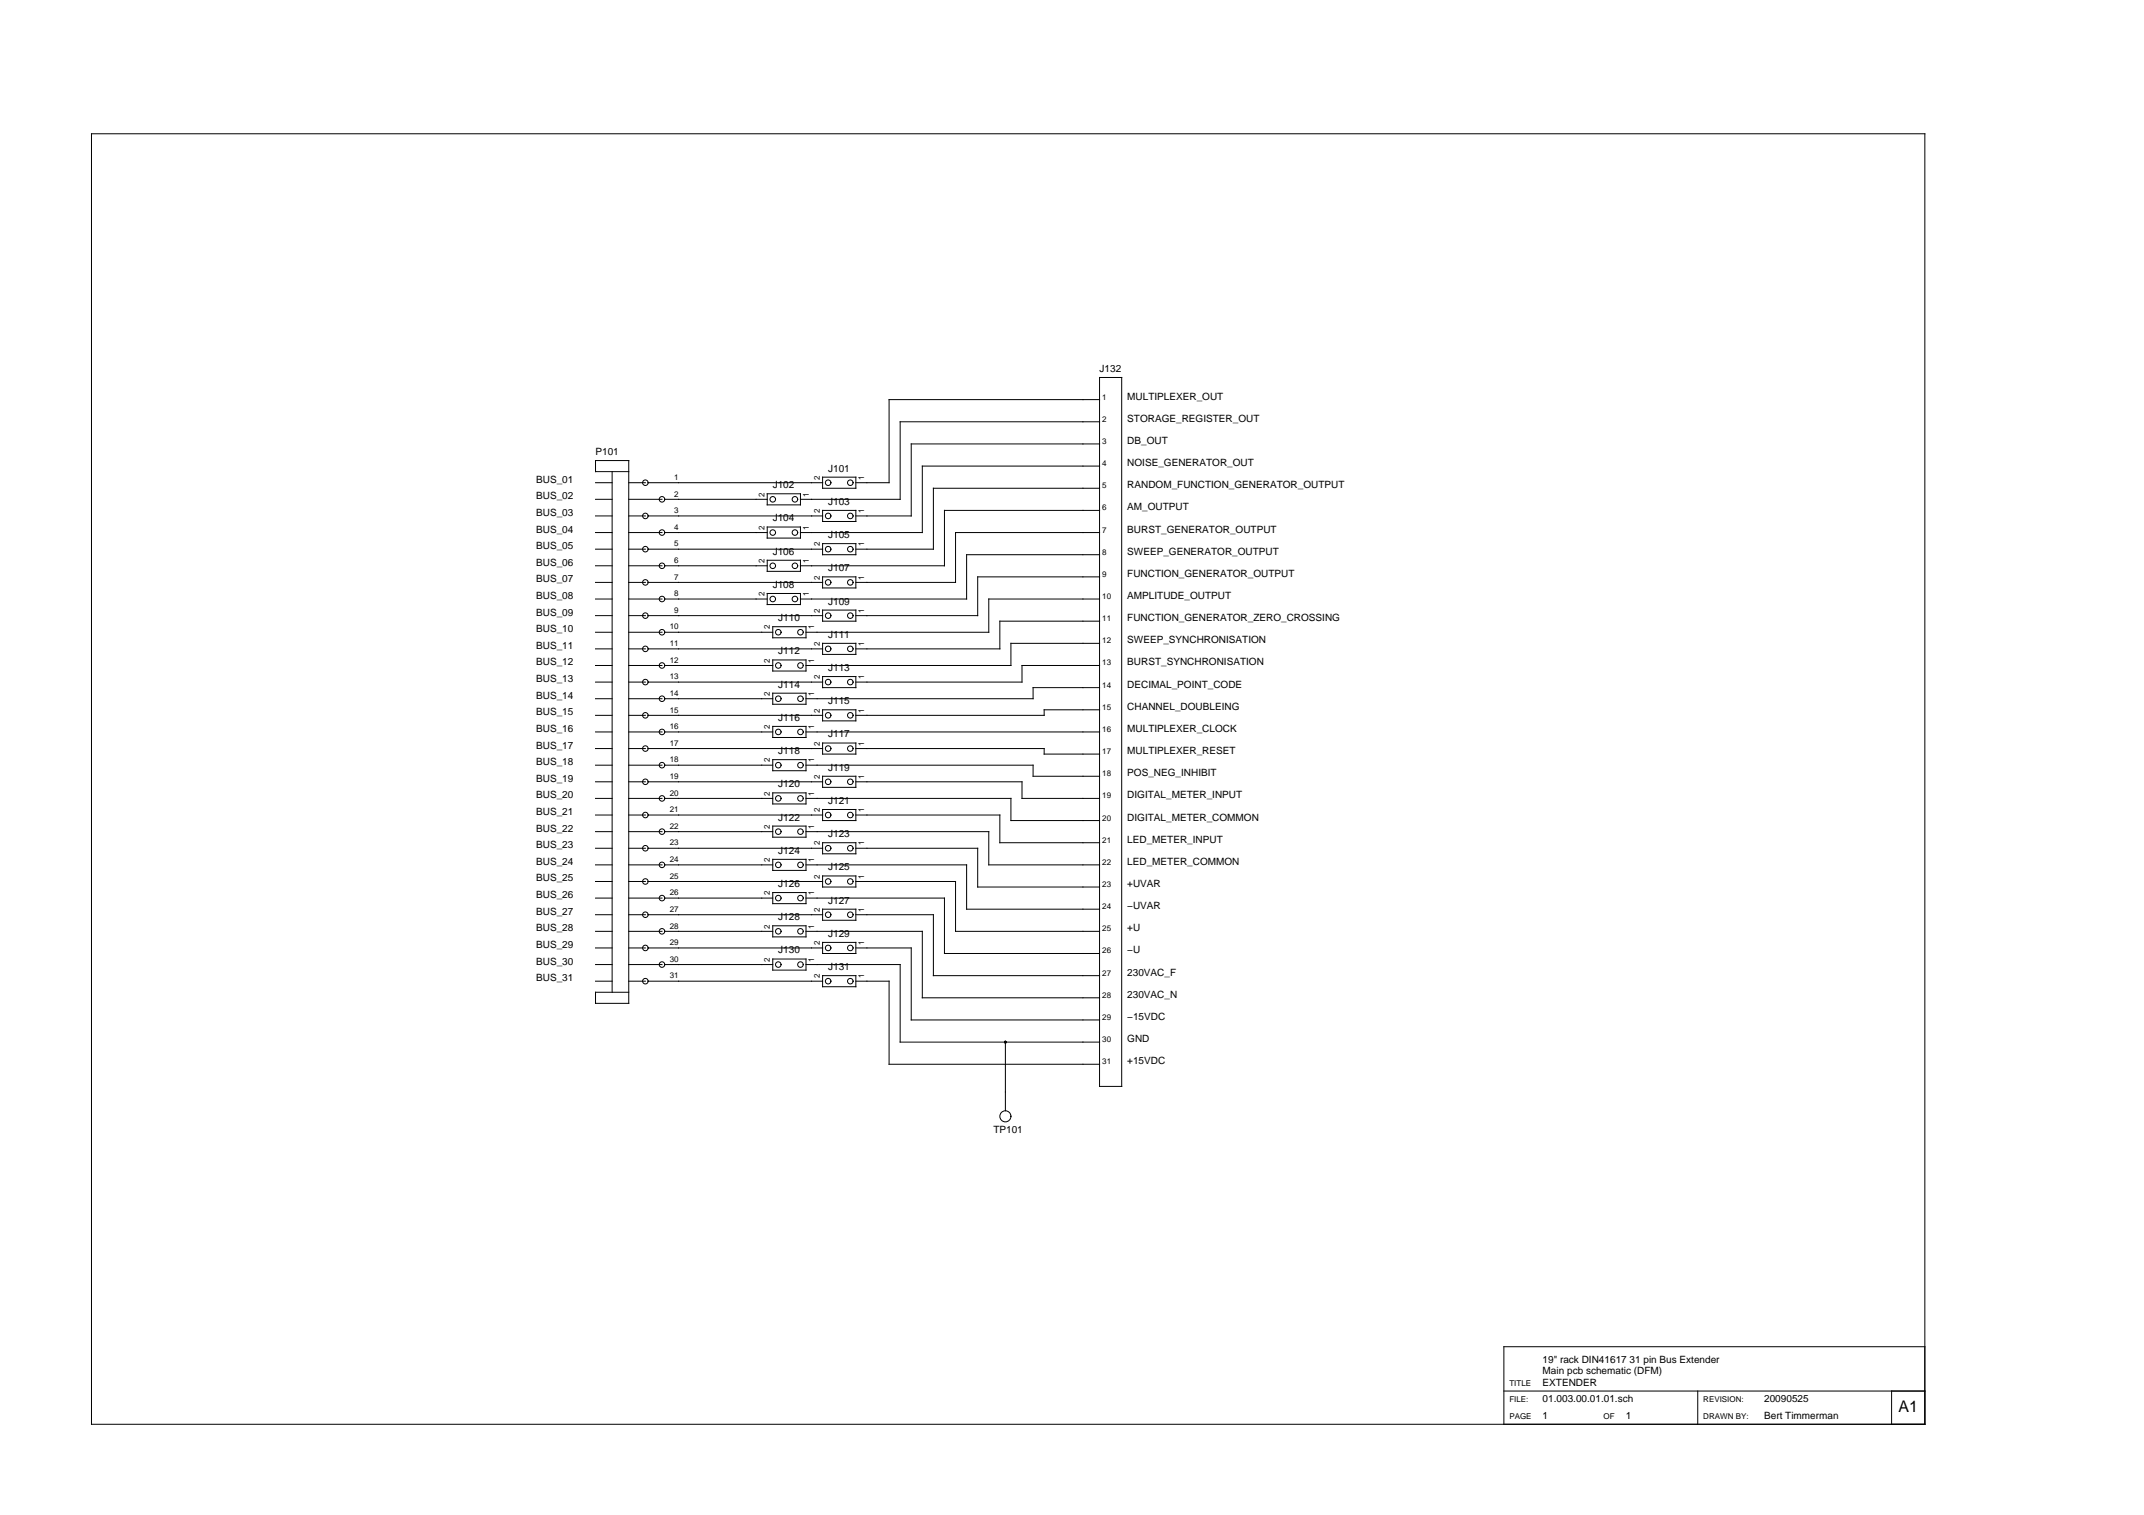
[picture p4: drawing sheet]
<svg xmlns="http://www.w3.org/2000/svg" width="297mm" height="210mm" viewBox="0 0 297 210" stroke-linecap="round" stroke-linejoin="round" font-family="sans-serif">
<g fill="none" stroke="#000" stroke-width=".14">
<path d="M12.7 18.5h254v178.8h-254zM152.3 58.4h-27.6v10.8h-13.8M152.3 55.4h-29.1v11.5h-4.6M152.3 52.3h3.1v98.2h-3.1zM82.5 73.8h2.3M82.5 78.4h2.3M82.5 76.1h2.3M82.5 71.5h2.3M82.5 69.2h2.3M82.5 66.9h2.3M84.8 65.3v72.2M87.1 73.8h4.6"/>
<path d="M87.1 78.4h4.6M87.1 76.1h2.3M87.1 71.5h2.3M87.1 69.2h4.6M87.1 66.9h2.3M87.1 65.3h-4.6v-1.5h4.6v75.2h-4.6v-1.5h4.6M89.8 76.1h24.2M89.8 71.5h24.2M89.8 66.9h24.2M92.1 73.8h14.2M92.1 78.4h14.2M92.1 69.2h14.2"/>
<path d="M106.3 68.4h4.6v1.5h-4.6zM106.3 73h4.6v1.6h-4.6zM106.3 77.6h4.6v1.6h-4.6zM114 75.3h4.6v1.6h-4.6zM114 79.9h4.6v1.6h-4.6zM114 66.1h4.6v1.5h-4.6zM114 70.7h4.6v1.6h-4.6zM152.3 64.6h-24.5v9.2h-16.9M152.3 73.8h-19.9v6.9h-13.8M152.3 76.9h-18.4v6.1h-23M152.3 79.9h-16.8v5.4h-16.9M152.3 61.5h-26.1v10h-7.6"/>
<path d="M152.3 67.6h-23v8.5h-10.7M152.3 70.7h-21.5v7.7h-19.9M82.5 83h2.3M82.5 92.2h2.3M82.5 99.1h2.3M82.5 96.8h2.3M82.5 94.5h2.3M82.5 89.9h2.3M82.5 87.6h2.3M82.5 85.3h2.3M82.5 80.7h2.3M87.1 83h4.6"/>
<path d="M87.1 92.2h4.6M87.1 99.1h2.3M87.1 96.8h4.6M87.1 94.5h2.3M87.1 89.9h2.3M87.1 87.6h4.6M87.1 85.3h2.3M87.1 80.7h2.3M89.8 99.1h24.2M89.8 94.5h24.2M89.8 89.9h24.2M89.8 85.3h24.2"/>
<path d="M89.8 80.7h24.2M92.1 83h14.2M92.1 92.2h15M92.1 96.8h15M92.1 87.6h15M106.3 82.2h4.6v1.6h-4.6zM107.1 86.8h4.6v1.6h-4.6zM107.1 91.4h4.6v1.6h-4.6zM107.1 96h4.6v1.6h-4.6zM114 93.7h4.6v1.6h-4.6zM114 84.5h4.6v1.6h-4.6zM114 89.1h4.6v1.6h-4.6z"/>
<path d="M114 98.3h4.6v1.6h-4.6zM152.3 95.3h-9.2v1.5h-31.4M152.3 83h-15.3v4.6h-25.3M152.3 86.1h-13.8v3.8h-19.9M152.3 89.1h-12.2v3.1h-28.4M152.3 92.2h-10.7v2.3h-23M152.3 98.3h-7.6v.8h-26.1M82.5 101.4h2.3M82.5 119.8h2.3M82.5 110.6h2.3M82.5 112.9h2.3M82.5 115.2h2.3"/>
<path d="M82.5 117.5h2.3M82.5 103.7h2.3M82.5 106h2.3M82.5 108.3h2.3M87.1 101.4h4.6M87.1 119.8h4.6M87.1 110.6h4.6M87.1 112.9h2.3M87.1 115.2h4.6M87.1 117.5h2.3M87.1 103.7h2.3M87.1 106h4.6"/>
<path d="M87.1 108.3h2.3M89.8 112.9h24.2M89.8 117.5h24.2M89.8 103.7h24.2M89.8 108.3h24.2M92.1 101.4h15M92.1 119.8h15M92.1 110.6h15M92.1 115.2h15M92.1 106h15M107.1 100.6h4.6v1.6h-4.6zM107.1 105.2h4.6v1.6h-4.6z"/>
<path d="M107.1 109.9h4.6v1.5h-4.6zM107.1 114.5h4.6v1.5h-4.6zM107.1 119.1h4.6v1.5h-4.6zM111.7 101.4h40.6M111.7 106h31.4v1.5h9.2M111.7 119.8h22.2v6.2h18.4M111.7 115.2h25.3v4.6h15.3M111.7 110.6h28.4v3.1h12.2M114 107.5h4.6v1.6h-4.6zM114 116.8h4.6v1.5h-4.6zM114 112.2h4.6v1.5h-4.6zM114 102.9h4.6v1.6h-4.6z"/>
<path d="M118.6 117.5h16.9v5.4h16.8M118.6 112.9h19.9v3.9h13.8M118.6 108.3h23v2.3h10.7M118.6 103.7h26.1v.8h7.6M82.5 129h2.3M82.5 126.7h2.3M82.5 131.3h2.3M82.5 133.6h2.3M82.5 135.9h2.3M82.5 122.1h2.3M82.5 124.4h2.3M87.1 129h4.6"/>
<path d="M87.1 126.7h2.3M87.1 131.3h2.3M87.1 133.6h4.6M87.1 135.9h2.3M87.1 122.1h2.3M87.1 124.4h4.6M89.8 126.7h24.2M89.8 131.3h24.2M89.8 135.9h24.2M89.8 122.1h24.2M92.1 129h15M92.1 133.6h15"/>
<path d="M92.1 124.4h15M107.1 123.7h4.6v1.5h-4.6zM107.1 128.3h4.6v1.5h-4.6zM107.1 132.9h4.6v1.5h-4.6zM111.7 129h16.1v9.2h24.5M111.7 124.4h19.1v7.7h21.5M111.7 133.6h13v10.8h27.6M114 126h4.6v1.5h-4.6zM114 121.4h4.6v1.5h-4.6zM114 135.2h4.6v1.5h-4.6zM114 130.6h4.6v1.5h-4.6zM118.6 131.3h7.6v10h26.1"/>
<path d="M118.6 126.7h10.7v8.5h23M118.6 122.1h13.8v6.9h19.9M118.6 135.9h4.6v11.6h29.1M139.3 144.4v9.5M208.4 192.7h58.3M235.2 192.7v4.6M262.1 192.7v4.6M266.7 186.6h-58.3v10.7"/>
<circle cx="89.4" cy="66.9" r=".38"/>
<circle cx="89.4" cy="71.5" r=".38"/>
<circle cx="89.4" cy="76.1" r=".38"/>
<circle cx="91.7" cy="69.2" r=".38"/>
<circle cx="91.7" cy="73.8" r=".38"/>
<circle cx="91.7" cy="78.4" r=".38"/>
<circle cx="107.1" cy="69.2" r=".38"/>
<circle cx="107.1" cy="73.8" r=".38"/>
<circle cx="107.1" cy="78.4" r=".38"/>
<circle cx="110.1" cy="69.2" r=".38"/>
<circle cx="110.1" cy="73.8" r=".38"/>
<circle cx="110.1" cy="78.4" r=".38"/>
<circle cx="114.7" cy="66.9" r=".38"/>
<circle cx="114.7" cy="71.5" r=".38"/>
<circle cx="114.7" cy="76.1" r=".38"/>
<circle cx="117.8" cy="66.9" r=".38"/>
<circle cx="117.8" cy="71.5" r=".38"/>
<circle cx="117.8" cy="76.1" r=".38"/>
<circle cx="89.4" cy="99.1" r=".38"/>
<circle cx="89.4" cy="89.9" r=".38"/>
<circle cx="89.4" cy="80.7" r=".38"/>
<circle cx="89.4" cy="85.3" r=".38"/>
<circle cx="89.4" cy="94.5" r=".38"/>
<circle cx="91.7" cy="96.8" r=".38"/>
<circle cx="91.7" cy="87.6" r=".38"/>
<circle cx="91.7" cy="92.2" r=".38"/>
<circle cx="91.7" cy="83" r=".38"/>
<circle cx="107.1" cy="83" r=".38"/>
<circle cx="107.8" cy="96.8" r=".38"/>
<circle cx="107.8" cy="92.2" r=".38"/>
<circle cx="107.8" cy="87.6" r=".38"/>
<circle cx="110.1" cy="83" r=".38"/>
<circle cx="110.9" cy="96.8" r=".38"/>
<circle cx="110.9" cy="92.2" r=".38"/>
<circle cx="110.9" cy="87.6" r=".38"/>
<circle cx="114.7" cy="99.1" r=".38"/>
<circle cx="114.7" cy="89.9" r=".38"/>
<circle cx="114.7" cy="80.7" r=".38"/>
<circle cx="114.7" cy="85.3" r=".38"/>
<circle cx="114.7" cy="94.5" r=".38"/>
<circle cx="117.8" cy="99.1" r=".38"/>
<circle cx="117.8" cy="89.9" r=".38"/>
<circle cx="117.8" cy="80.7" r=".38"/>
<circle cx="117.8" cy="85.3" r=".38"/>
<circle cx="117.8" cy="94.5" r=".38"/>
<circle cx="89.4" cy="117.5" r=".38"/>
<circle cx="89.4" cy="103.7" r=".38"/>
<circle cx="89.4" cy="108.3" r=".38"/>
<circle cx="89.4" cy="112.9" r=".38"/>
<circle cx="91.7" cy="106" r=".38"/>
<circle cx="91.7" cy="115.2" r=".38"/>
<circle cx="91.7" cy="101.4" r=".38"/>
<circle cx="91.7" cy="110.6" r=".38"/>
<circle cx="91.7" cy="119.8" r=".38"/>
<circle cx="107.8" cy="106" r=".38"/>
<circle cx="107.8" cy="115.2" r=".38"/>
<circle cx="107.8" cy="101.4" r=".38"/>
<circle cx="107.8" cy="110.6" r=".38"/>
<circle cx="107.8" cy="119.8" r=".38"/>
<circle cx="110.9" cy="106" r=".38"/>
<circle cx="110.9" cy="115.2" r=".38"/>
<circle cx="110.9" cy="110.6" r=".38"/>
<circle cx="110.9" cy="101.4" r=".38"/>
<circle cx="110.9" cy="119.8" r=".38"/>
<circle cx="114.7" cy="103.7" r=".38"/>
<circle cx="114.7" cy="108.3" r=".38"/>
<circle cx="114.7" cy="117.5" r=".38"/>
<circle cx="114.7" cy="112.9" r=".38"/>
<circle cx="117.8" cy="103.7" r=".38"/>
<circle cx="117.8" cy="108.3" r=".38"/>
<circle cx="117.8" cy="117.5" r=".38"/>
<circle cx="117.8" cy="112.9" r=".38"/>
<circle cx="89.4" cy="126.7" r=".38"/>
<circle cx="89.4" cy="135.9" r=".38"/>
<circle cx="89.4" cy="122.1" r=".38"/>
<circle cx="89.4" cy="131.3" r=".38"/>
<circle cx="91.7" cy="133.6" r=".38"/>
<circle cx="91.7" cy="129" r=".38"/>
<circle cx="91.7" cy="124.4" r=".38"/>
<circle cx="107.8" cy="133.6" r=".38"/>
<circle cx="107.8" cy="129" r=".38"/>
<circle cx="107.8" cy="124.4" r=".38"/>
<circle cx="110.9" cy="133.6" r=".38"/>
<circle cx="110.9" cy="129" r=".38"/>
<circle cx="110.9" cy="124.4" r=".38"/>
<circle cx="114.7" cy="126.7" r=".38"/>
<circle cx="114.7" cy="135.9" r=".38"/>
<circle cx="114.7" cy="122.1" r=".38"/>
<circle cx="114.7" cy="131.3" r=".38"/>
<circle cx="117.8" cy="126.7" r=".38"/>
<circle cx="117.8" cy="135.9" r=".38"/>
<circle cx="117.8" cy="122.1" r=".38"/>
<circle cx="117.8" cy="131.3" r=".38"/>
<circle cx="139.3" cy="154.7" r=".77"/>
</g>
<circle cx="139.3" cy="144.4" r=".19" fill="#000"/>
<text font-size="2.2" x="263" y="195.6">A1</text>
<g font-size="1.4">
<text x="152.3" y="51.5">J132</text>
<text x="156.2" y="58.4">STORAGE_REGISTER_OUT</text>
<text x="156.2" y="55.4">MULTIPLEXER_OUT</text>
<text x="82.5" y="63">P101</text>
<text x="114.7" y="65.3">J101</text>
<text x="156.2" y="61.5">DB_OUT</text>
<text x="156.2" y="64.6">NOISE_GENERATOR_OUT</text>
<text x="74.3" y="71.5">BUS_03</text>
<text x="74.3" y="69.2">BUS_02</text>
<text x="74.3" y="66.9">BUS_01</text>
<text x="107.1" y="67.6">J102</text>
<text x="114.7" y="69.9">J103</text>
<text x="156.2" y="67.6">RANDOM_FUNCTION_GENERATOR_OUTPUT</text>
<text x="156.2" y="70.7">AM_OUTPUT</text>
<text x="74.3" y="76.1">BUS_05</text>
<text x="74.3" y="73.8">BUS_04</text>
<text x="107.1" y="72.3">J104</text>
<text x="107.1" y="76.9">J106</text>
<text x="114.7" y="74.6">J105</text>
<text x="156.2" y="73.8">BURST_GENERATOR_OUTPUT</text>
<text x="156.2" y="76.9">SWEEP_GENERATOR_OUTPUT</text>
<text x="74.3" y="83">BUS_08</text>
<text x="74.3" y="80.7">BUS_07</text>
<text x="74.3" y="78.4">BUS_06</text>
<text x="107.1" y="81.5">J108</text>
<text x="114.7" y="79.2">J107</text>
<text x="114.7" y="83.8">J109</text>
<text x="156.2" y="79.9">FUNCTION_GENERATOR_OUTPUT</text>
<text x="156.2" y="83">AMPLITUDE_OUTPUT</text>
<text x="74.3" y="89.9">BUS_11</text>
<text x="74.3" y="87.6">BUS_10</text>
<text x="74.3" y="85.3">BUS_09</text>
<text x="107.8" y="86.1">J110</text>
<text x="114.7" y="88.4">J111</text>
<text x="156.2" y="86.1">FUNCTION_GENERATOR_ZERO_CROSSING</text>
<text x="156.2" y="89.1">SWEEP_SYNCHRONISATION</text>
<text x="74.3" y="94.5">BUS_13</text>
<text x="74.3" y="92.2">BUS_12</text>
<text x="107.8" y="90.7">J112</text>
<text x="107.8" y="95.3">J114</text>
<text x="114.7" y="93">J113</text>
<text x="156.2" y="95.3">DECIMAL_POINT_CODE</text>
<text x="156.2" y="92.2">BURST_SYNCHRONISATION</text>
<text x="74.3" y="99.1">BUS_15</text>
<text x="74.3" y="101.4">BUS_16</text>
<text x="74.3" y="96.8">BUS_14</text>
<text x="107.8" y="99.9">J116</text>
<text x="114.7" y="97.6">J115</text>
<text x="156.2" y="101.4">MULTIPLEXER_CLOCK</text>
<text x="156.2" y="98.3">CHANNEL_DOUBLEING</text>
<text x="74.3" y="103.7">BUS_17</text>
<text x="74.3" y="106">BUS_18</text>
<text x="107.8" y="104.5">J118</text>
<text x="114.7" y="102.2">J117</text>
<text x="114.7" y="106.8">J119</text>
<text x="156.2" y="107.5">POS_NEG_INHIBIT</text>
<text x="156.2" y="104.5">MULTIPLEXER_RESET</text>
<text x="74.3" y="110.6">BUS_20</text>
<text x="74.3" y="112.9">BUS_21</text>
<text x="74.3" y="108.3">BUS_19</text>
<text x="107.8" y="109.1">J120</text>
<text x="107.8" y="113.7">J122</text>
<text x="114.7" y="111.4">J121</text>
<text x="156.2" y="113.7">DIGITAL_METER_COMMON</text>
<text x="156.2" y="110.6">DIGITAL_METER_INPUT</text>
<text x="74.3" y="115.2">BUS_22</text>
<text x="74.3" y="117.5">BUS_23</text>
<text x="74.3" y="119.8">BUS_24</text>
<text x="107.8" y="118.3">J124</text>
<text x="114.7" y="116">J123</text>
<text x="156.2" y="119.8">LED_METER_COMMON</text>
<text x="156.2" y="116.8">LED_METER_INPUT</text>
<text x="74.3" y="122.1">BUS_25</text>
<text x="74.3" y="124.4">BUS_26</text>
<text x="107.8" y="122.9">J126</text>
<text x="114.7" y="120.6">J125</text>
<text x="114.7" y="125.2">J127</text>
<text x="156.2" y="126">−UVAR</text>
<text x="156.2" y="122.9">+UVAR</text>
<text x="74.3" y="126.7">BUS_27</text>
<text x="74.3" y="129">BUS_28</text>
<text x="74.3" y="131.3">BUS_29</text>
<text x="107.8" y="127.5">J128</text>
<text x="114.7" y="129.8">J129</text>
<text x="156.2" y="129">+U</text>
<text x="74.3" y="133.6">BUS_30</text>
<text x="74.3" y="135.9">BUS_31</text>
<text x="107.8" y="132.1">J130</text>
<text x="114.7" y="134.4">J131</text>
<text x="156.2" y="135.2">230VAC_F</text>
<text x="156.2" y="132.1">−U</text>
<text x="156.2" y="141.3">−15VDC</text>
<text x="156.2" y="138.2">230VAC_N</text>
<text x="156.2" y="144.4">GND</text>
<text x="156.2" y="147.5">+15VDC</text>
<text x="137.6" y="157">TP101</text>
<text x="213.7" y="192">EXTENDER</text>
<text x="213.7" y="190.4">Main pcb schematic (DFM)</text>
<text x="213.7" y="188.9">19&quot; rack DIN41617 31 pin Bus Extender</text>
<text x="213.7" y="196.6">1</text>
<text x="213.7" y="194.3">01.003.00.01.01.sch</text>
<text x="225.2" y="196.6">1</text>
<text x="244.4" y="196.6">Bert Timmerman</text>
<text x="244.4" y="194.3">20090525</text>
</g>
<g font-size="1.1">
<text x="152.7" y="55.4">1</text>
<text x="152.7" y="58.4">2</text>
<text x="152.7" y="61.5">3</text>
<text x="152.7" y="64.6">4</text>
<text x="93.4" y="71.1">3</text>
<text x="93.4" y="66.5">1</text>
<text x="93.4" y="68.8">2</text>
<text x="105.9" y="68.8" transform="rotate(-90 105.9 68.8)">2</text>
<text x="112" y="68.8" transform="rotate(-90 112 68.8)">1</text>
<text x="113.6" y="71.1" transform="rotate(-90 113.6 71.1)">2</text>
<text x="113.6" y="66.5" transform="rotate(-90 113.6 66.5)">2</text>
<text x="119.7" y="71.1" transform="rotate(-90 119.7 71.1)">1</text>
<text x="119.7" y="66.5" transform="rotate(-90 119.7 66.5)">1</text>
<text x="152.7" y="67.6">5</text>
<text x="152.7" y="70.7">6</text>
<text x="93.4" y="75.7">5</text>
<text x="93.4" y="73.4">4</text>
<text x="105.9" y="73.4" transform="rotate(-90 105.9 73.4)">2</text>
<text x="112" y="73.4" transform="rotate(-90 112 73.4)">1</text>
<text x="113.6" y="75.7" transform="rotate(-90 113.6 75.7)">2</text>
<text x="119.7" y="75.7" transform="rotate(-90 119.7 75.7)">1</text>
<text x="152.7" y="73.8">7</text>
<text x="152.7" y="76.9">8</text>
<text x="93.4" y="80.3">7</text>
<text x="93.4" y="78">6</text>
<text x="93.4" y="82.6">8</text>
<text x="105.9" y="82.6" transform="rotate(-90 105.9 82.6)">2</text>
<text x="105.9" y="78" transform="rotate(-90 105.9 78)">2</text>
<text x="112" y="82.6" transform="rotate(-90 112 82.6)">1</text>
<text x="112" y="78" transform="rotate(-90 112 78)">1</text>
<text x="113.6" y="80.3" transform="rotate(-90 113.6 80.3)">2</text>
<text x="119.7" y="80.3" transform="rotate(-90 119.7 80.3)">1</text>
<text x="152.7" y="79.9">9</text>
<text x="152.7" y="83">10</text>
<text x="92.8" y="89.5">11</text>
<text x="92.8" y="87.2">10</text>
<text x="93.4" y="84.9">9</text>
<text x="106.7" y="87.2" transform="rotate(-90 106.7 87.2)">2</text>
<text x="112.8" y="87.2" transform="rotate(-90 112.8 87.2)">1</text>
<text x="113.6" y="89.5" transform="rotate(-90 113.6 89.5)">2</text>
<text x="113.6" y="84.9" transform="rotate(-90 113.6 84.9)">2</text>
<text x="119.7" y="89.5" transform="rotate(-90 119.7 89.5)">1</text>
<text x="119.7" y="84.9" transform="rotate(-90 119.7 84.9)">1</text>
<text x="152.7" y="86.1">11</text>
<text x="152.7" y="89.1">12</text>
<text x="92.8" y="94.1">13</text>
<text x="92.8" y="91.8">12</text>
<text x="106.7" y="91.8" transform="rotate(-90 106.7 91.8)">2</text>
<text x="112.8" y="91.8" transform="rotate(-90 112.8 91.8)">1</text>
<text x="113.6" y="94.1" transform="rotate(-90 113.6 94.1)">2</text>
<text x="119.7" y="94.1" transform="rotate(-90 119.7 94.1)">1</text>
<text x="152.7" y="92.2">13</text>
<text x="152.7" y="95.3">14</text>
<text x="92.8" y="101">16</text>
<text x="92.8" y="98.7">15</text>
<text x="92.8" y="96.4">14</text>
<text x="106.7" y="101" transform="rotate(-90 106.7 101)">2</text>
<text x="106.7" y="96.4" transform="rotate(-90 106.7 96.4)">2</text>
<text x="112.8" y="101" transform="rotate(-90 112.8 101)">1</text>
<text x="112.8" y="96.4" transform="rotate(-90 112.8 96.4)">1</text>
<text x="113.6" y="98.7" transform="rotate(-90 113.6 98.7)">2</text>
<text x="119.7" y="98.7" transform="rotate(-90 119.7 98.7)">1</text>
<text x="152.7" y="98.3">15</text>
<text x="152.7" y="101.4">16</text>
<text x="92.8" y="107.9">19</text>
<text x="92.8" y="105.6">18</text>
<text x="92.8" y="103.3">17</text>
<text x="106.7" y="105.6" transform="rotate(-90 106.7 105.6)">2</text>
<text x="112.8" y="105.6" transform="rotate(-90 112.8 105.6)">1</text>
<text x="113.6" y="107.9" transform="rotate(-90 113.6 107.9)">2</text>
<text x="113.6" y="103.3" transform="rotate(-90 113.6 103.3)">2</text>
<text x="119.7" y="107.9" transform="rotate(-90 119.7 107.9)">1</text>
<text x="119.7" y="103.3" transform="rotate(-90 119.7 103.3)">1</text>
<text x="152.7" y="104.5">17</text>
<text x="152.7" y="107.5">18</text>
<text x="92.8" y="112.5">21</text>
<text x="92.8" y="110.2">20</text>
<text x="106.7" y="110.2" transform="rotate(-90 106.7 110.2)">2</text>
<text x="112.8" y="110.2" transform="rotate(-90 112.8 110.2)">1</text>
<text x="113.6" y="112.5" transform="rotate(-90 113.6 112.5)">2</text>
<text x="119.7" y="112.5" transform="rotate(-90 119.7 112.5)">1</text>
<text x="152.7" y="110.6">19</text>
<text x="152.7" y="113.7">20</text>
<text x="92.8" y="119.4">24</text>
<text x="92.8" y="117.1">23</text>
<text x="92.8" y="114.8">22</text>
<text x="106.7" y="119.4" transform="rotate(-90 106.7 119.4)">2</text>
<text x="106.7" y="114.8" transform="rotate(-90 106.7 114.8)">2</text>
<text x="112.8" y="119.4" transform="rotate(-90 112.8 119.4)">1</text>
<text x="112.8" y="114.8" transform="rotate(-90 112.8 114.8)">1</text>
<text x="113.6" y="117.1" transform="rotate(-90 113.6 117.1)">2</text>
<text x="119.7" y="117.1" transform="rotate(-90 119.7 117.1)">1</text>
<text x="152.7" y="116.8">21</text>
<text x="152.7" y="119.8">22</text>
<text x="92.8" y="121.7">25</text>
<text x="92.8" y="124">26</text>
<text x="106.7" y="124" transform="rotate(-90 106.7 124)">2</text>
<text x="112.8" y="124" transform="rotate(-90 112.8 124)">1</text>
<text x="113.6" y="121.7" transform="rotate(-90 113.6 121.7)">2</text>
<text x="119.7" y="121.7" transform="rotate(-90 119.7 121.7)">1</text>
<text x="152.7" y="122.9">23</text>
<text x="152.7" y="126">24</text>
<text x="92.8" y="126.4">27</text>
<text x="92.8" y="128.7">28</text>
<text x="92.8" y="131">29</text>
<text x="106.7" y="128.7" transform="rotate(-90 106.7 128.7)">2</text>
<text x="112.8" y="128.7" transform="rotate(-90 112.8 128.7)">1</text>
<text x="113.6" y="131" transform="rotate(-90 113.6 131)">2</text>
<text x="113.6" y="126.4" transform="rotate(-90 113.6 126.4)">2</text>
<text x="119.7" y="131" transform="rotate(-90 119.7 131)">1</text>
<text x="119.7" y="126.4" transform="rotate(-90 119.7 126.4)">1</text>
<text x="152.7" y="129">25</text>
<text x="92.8" y="135.6">31</text>
<text x="92.8" y="133.3">30</text>
<text x="106.7" y="133.3" transform="rotate(-90 106.7 133.3)">2</text>
<text x="112.8" y="133.3" transform="rotate(-90 112.8 133.3)">1</text>
<text x="113.6" y="135.6" transform="rotate(-90 113.6 135.6)">2</text>
<text x="119.7" y="135.6" transform="rotate(-90 119.7 135.6)">1</text>
<text x="152.7" y="132.1">26</text>
<text x="152.7" y="135.2">27</text>
<text x="152.7" y="138.2">28</text>
<text x="152.7" y="141.3">29</text>
<text x="152.7" y="144.4">30</text>
<text x="152.7" y="147.5">31</text>
<text x="209.1" y="192">TITLE</text>
<text x="209.1" y="194.3">FILE:</text>
<text x="209.1" y="196.6">PAGE</text>
<text x="222.2" y="196.6">OF</text>
<text x="236" y="194.3">REVISION:</text>
<text x="236" y="196.6">DRAWN BY:</text>
</g>
</svg>
